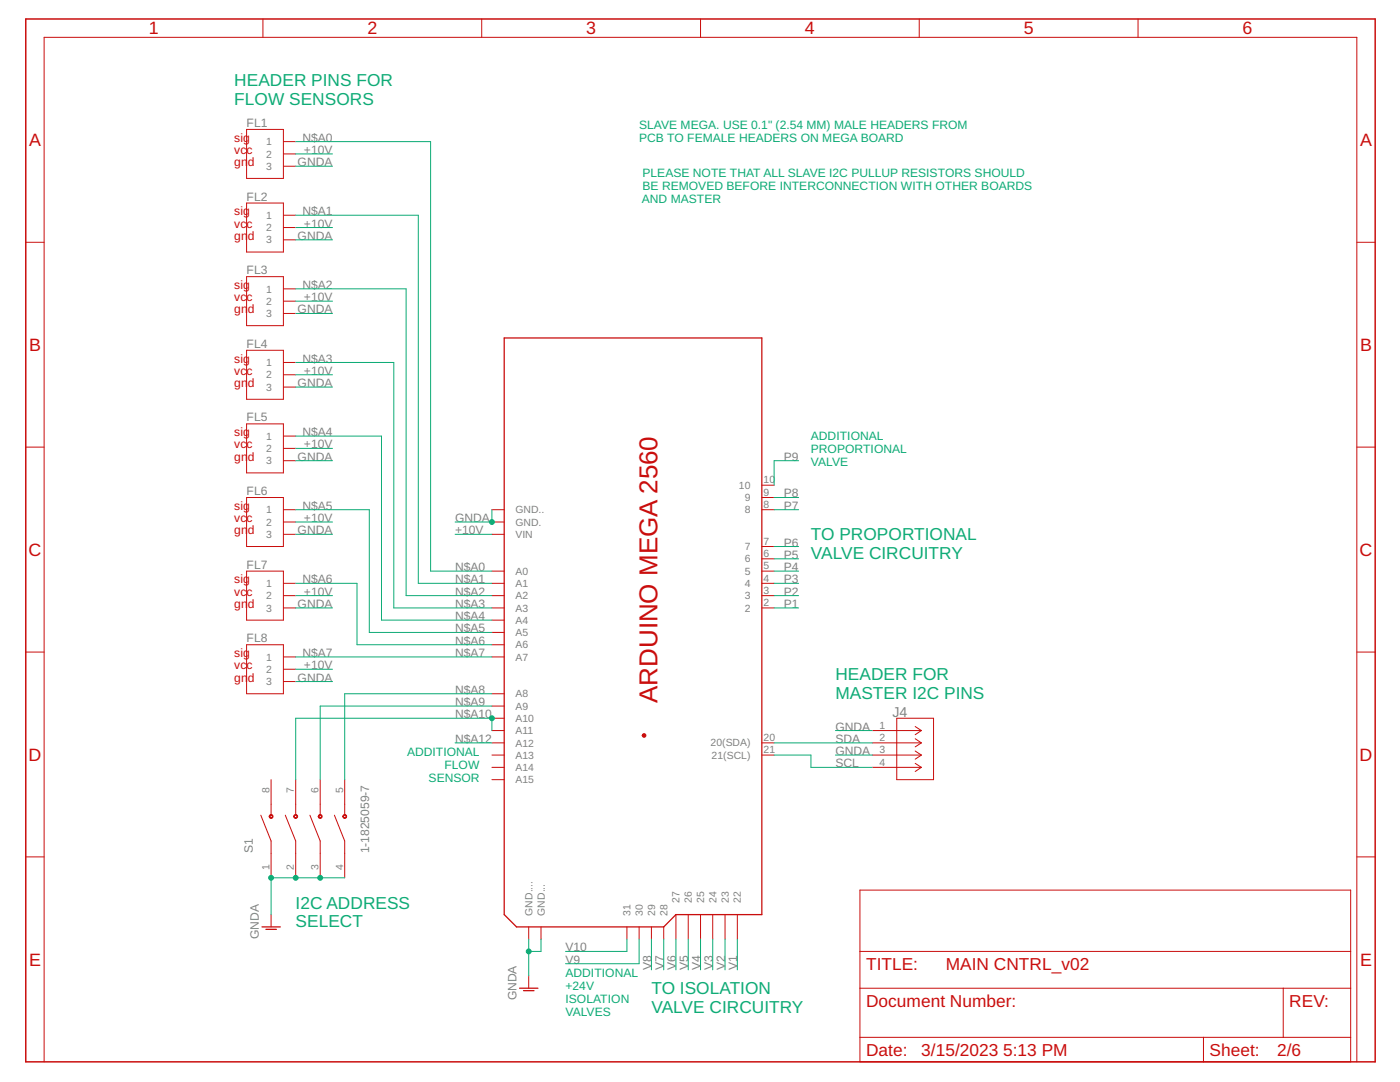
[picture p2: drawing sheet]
<svg xmlns="http://www.w3.org/2000/svg" width="279mm" height="216mm" viewBox="0 0 279 216" stroke-linecap="round" stroke-linejoin="round" font-family="sans-serif">
<g fill="none" stroke="#c90d0c" stroke-width=".2">
<path d="M52.5 3.8v3.7M96.1 3.8v3.7M139.8 3.8v3.7M183.5 3.8v3.7M227.1 3.8v3.7M49.2 25.8h7.4v9.8h-7.4zM56.6 28.3h2.4M56.6 30.7h2.4M56.6 33.2h2.4M5.1 48.3h3.7M49.2 40.5h7.4v9.8h-7.4zM49.2 55.2h7.4v9.8h-7.4z"/>
<path d="M56.6 42.9h2.4M56.6 45.4h2.4M56.6 47.9h2.4M56.6 57.6h2.4M270.8 48.3h3.6M49.2 69.9h7.4v9.8h-7.4zM56.6 60.1h2.4M56.6 62.5h2.4M56.6 72.3h2.4M56.6 74.8h2.4M56.6 77.2h2.4M5.1 89.2h3.7"/>
<path d="M49.2 99.3h7.4v9.8h-7.4zM49.2 84.6h7.4v9.8h-7.4zM56.6 87h2.4M56.6 89.5h2.4M56.6 91.9h2.4M152 99.3h2.5M152 96.8h2.5M270.8 89.2h3.6M49.2 114h7.4v9.7h-7.4zM56.6 101.7h2.4M56.6 116.4h2.4M56.6 118.9h2.4"/>
<path d="M56.6 106.6h2.4M56.6 104.2h2.4M98.2 101.7h2.4M98.2 114h2.4M98.2 116.4h2.4M98.2 118.9h2.4M98.2 106.6h2.4M98.2 104.2h2.4M152 101.7h2.5M152 109.1h2.5M152 111.5h2.5M152 114h2.5"/>
<path d="M152 116.4h2.5M152 118.9h2.5M5.1 130.1h3.7M49.2 128.7h7.4v9.7h-7.4zM56.6 121.3h2.4M56.6 131.1h2.4M56.6 133.5h2.4M56.6 136h2.4M98.2 121.3h2.4M98.2 126.2h2.4M98.2 123.7h2.4M98.2 138.4h2.4"/>
<path d="M98.2 128.7h2.4M98.2 131.1h2.4M152 121.3h2.5M270.8 130.1h3.6M54.1 155.6v6.9M59 155.6v6.9M63.9 155.6v6.9M68.8 155.6v6.9M98.2 148.2h2.4M98.2 150.7h2.4M98.2 145.8h2.4M98.2 143.3h2.4"/>
<path d="M98.2 140.9h2.4M98.2 153.1h2.4M98.2 155.6h2.4M152 148.2h2.5M152 150.7h2.5M174.1 148.2h9.8M174.1 150.7h9.8M174.1 145.8h9.8M174.1 153.1h9.8M179 143.3h7.3v12.3h-7.3zM182.6 145l1.3 .8M182.6 147.4l1.3 .8"/>
<path d="M182.6 149.9l1.3 .8M182.6 152.3l1.3 .8M183.9 145.8l-1.3 .8M183.9 148.2l-1.3 .8M183.9 150.7l-1.3 .8M183.9 153.1l-1.3 .8M5.1 171h3.7M52 162.7l2.1 5.1v7.4M56.9 162.7l2.1 5.1v7.4M61.8 162.7l2.1 5.1v7.4M66.7 162.7l2.1 5.1v7.4M171.6 177.6h98v34.3h-98z"/>
<path d="M270.8 171h3.6M54.1 182.5v2.5M105.5 185v2.4M105.5 194.7v2.5M108 185v2.4M125.1 185v2.4M127.6 185v2.4M130 185v2.4M132.5 185v2.4M134.9 182.5v4.9M137.4 182.5v4.9M139.8 182.5v4.9"/>
<path d="M142.2 182.5v4.9M144.7 182.5v4.9M147.2 182.5v4.9M171.6 197.2h98M171.6 189.8h98M256.1 197.2v9.8M8.8 211.9v-204.4h262v204.4M171.6 207h98M240.2 207v4.9"/>
</g>
<path d="M100.6 67.4h51.4v115.1h-17.1l-2.4 2.5h-29.4l-2.5-2.5zM52.3 185h3.6M53.1 185.4h2.1M103.7 197.2h3.7M104.5 197.7h2.1" fill="none" stroke="#c90d0c" stroke-width=".25"/>
<g fill="#c90d0c" stroke="#c90d0c" stroke-width=".2">
<path d="M128.4 146.4a.37 .37 0 0 1 .5 .2 .37 .37 0 0 1-.3 .5 .37 .37 0 0 1-.4-.4l.4-.1 .1 .2-.5-.1z" fill-rule="evenodd"/>
<path d="M53.8 162.7a.39 .39 0 0 1 .6-.1 .39 .39 0 0 1-.1 .7 .39 .39 0 0 1-.6-.4h.2a.25 .25 0 0 1 .3-.2 .25 .25 0 0 1 .1 .4 .25 .25 0 0 1-.4-.1l-.2-.1z" fill-rule="evenodd"/>
<path d="M58.7 162.7a.4 .4 0 0 1 .6-.1 .4 .4 0 0 1-.1 .7 .4 .4 0 0 1-.6-.4h.2a.25 .25 0 0 1 .3-.2 .25 .25 0 0 1 .1 .4 .25 .25 0 0 1-.4-.1l-.2-.1z" fill-rule="evenodd"/>
<path d="M63.7 162.6a.4 .4 0 0 1 .6 .2 .4 .4 0 0 1-.3 .5 .4 .4 0 0 1-.5-.4h.1a.25 .25 0 0 1 .3-.2 .25 .25 0 0 1 .2 .3 .25 .25 0 0 1-.3 .1l-.3-.2z" fill-rule="evenodd"/>
<path d="M68.5 162.7a.39 .39 0 0 1 .6-.1 .39 .39 0 0 1-.2 .7 .39 .39 0 0 1-.5-.4h.2a.25 .25 0 0 1 .3-.2 .25 .25 0 0 1 .1 .4 .25 .25 0 0 1-.4-.1l-.2-.1z" fill-rule="evenodd"/>
</g>
<path d="M5.1 3.8h269.3v208.1h-269.3z" fill="none" stroke="#c90d0c" stroke-width=".3"/>
<g fill="none" stroke="#0dab76" stroke-width=".2">
<path d="M59 28.3h26.9v85.7h12.3M59 33.2h7.4M59 30.7h7.4M59 42.9h24.5v73.5h14.7M59 47.9h7.4M59 57.6h22v61.3h17.2M59 45.4h7.4M59 72.3h19.6v49h19.6M59 77.2h7.4M59 62.5h7.4M59 60.1h7.4M59 74.8h7.4"/>
<path d="M59 91.9h7.4M59 89.5h7.4M59 87h17.1v36.7h22.1M154.5 99.3h4.9M159.4 91.9h-4.9v4.9M59 116.4h12.2v12.3h27M59 101.7h14.7v24.5h24.5M59 104.2h7.4M59 106.6h7.4M59 118.9h7.4M90.8 106.6h7.4M98.2 101.7v2.5h-7.4"/>
<path d="M154.5 114h4.9M154.5 116.4h4.9M154.5 101.7h4.9M154.5 109.1h4.9M154.5 111.5h4.9M154.5 118.9h4.9M59 121.3h7.4M59 131.1h39.2M59 136h7.4M59 133.5h7.4M98.2 138.4h-29.4v17.2M154.5 121.3h4.9"/>
<path d="M90.8 148.2h7.4M98.2 145.8v-2.5h-39.2v12.3M98.2 140.9h-34.3v14.7M154.5 150.7h7.3v2.4h12.3M154.5 148.2h19.6M166.7 145.8h7.4M166.7 150.7h7.4M68.8 175.2h-14.7v7.3M105.5 187.4v7.3M108 187.4v2.4h-2.5M125.1 187.4v2.4h-12.2M127.6 187.4v4.9h-14.7"/>
<path d="M130 187.4v6.1M132.5 187.4v6.1M134.9 187.4v6.1M137.4 187.4v6.1M139.8 187.4v6.1M142.2 187.4v6.1M144.7 187.4v6.1M147.2 187.4v6.1"/>
</g>
<g fill="#0dab76" stroke="#0dab76" stroke-width=".2">
<circle cx="98.2" cy="143.3" r=".49"/>
<circle cx="54.1" cy="175.2" r=".49"/>
<circle cx="59" cy="175.2" r=".49"/>
<circle cx="63.9" cy="175.2" r=".49"/>
<circle cx="105.5" cy="189.8" r=".49"/>
<circle cx="98.2" cy="104.2" r=".49"/>
</g>
<text font-size="5.2" fill="#c90d0c" x="131.2" y="140.3" transform="rotate(-90 131.2 140.3)">ARDUINO MEGA 2560</text>
<g font-size="3.6" fill="#c90d0c">
<text x="29.7" y="6.9">1</text>
<text x="73.3" y="6.9">2</text>
<text x="117" y="6.9">3</text>
<text x="160.7" y="6.9">4</text>
<text x="204.3" y="6.9">5</text>
<text x="248" y="6.9">6</text>
<text x="5.8" y="29.1">A</text>
<text x="271.4" y="29.1">A</text>
<text x="5.8" y="70">B</text>
<text x="271.4" y="70">B</text>
<text x="5.7" y="110.9">C</text>
<text x="271.3" y="110.9">C</text>
<text x="5.7" y="151.8">D</text>
<text x="271.3" y="151.8">D</text>
<text x="5.8" y="192.7">E</text>
<text x="271.4" y="192.7">E</text>
</g>
<g font-size="3.5" fill="#0dab76">
<text x="46.8" y="17.3">HEADER PINS FOR</text>
<text x="46.8" y="20.9">FLOW SENSORS</text>
<text x="161.8" y="107.8">TO PROPORTIONAL</text>
<text x="161.8" y="111.5">VALVE CIRCUITRY</text>
<text x="166.7" y="135.8">HEADER FOR</text>
<text x="166.7" y="139.4">MASTER I2C PINS</text>
<text x="59" y="181.3">I2C ADDRESS</text>
<text x="59" y="184.9">SELECT</text>
<text x="130" y="198.4">TO ISOLATION</text>
<text x="130" y="202.1">VALVE CIRCUITRY</text>
</g>
<g font-size="3.5" fill="#c90d0c">
<text x="172.8" y="193.5">TITLE:</text>
<text x="188.8" y="193.5">MAIN CNTRL_v02</text>
<text x="172.8" y="200.9">Document Number:</text>
<text x="257.3" y="200.9">REV:</text>
<text x="172.8" y="210.7">Date:</text>
<text x="183.9" y="210.7">3/15/2023</text>
<text x="200.2" y="210.7">5:13 PM</text>
<text x="241.4" y="210.7">Sheet:</text>
<text x="254.9" y="210.7">2/6</text>
</g>
<text font-size="2.8" fill="#808080" x="178.1" y="143.1">J4</text>
<g font-size="2.4" fill="#c90d0c">
<text x="46.8" y="28.3">sig</text>
<text x="46.8" y="30.7">vcc</text>
<text x="46.8" y="33.2">gn</text>
<text x="49.4" y="33.2">d</text>
<text x="46.8" y="43">sig</text>
<text x="46.8" y="45.4">vcc</text>
<text x="46.8" y="47.9">gn</text>
<text x="49.4" y="47.9">d</text>
<text x="46.8" y="57.6">sig</text>
<text x="46.8" y="60.1">vcc</text>
<text x="46.8" y="62.5">gn</text>
<text x="49.4" y="62.5">d</text>
<text x="46.8" y="72.3">sig</text>
<text x="46.8" y="74.8">vcc</text>
<text x="46.8" y="77.2">gn</text>
<text x="49.4" y="77.2">d</text>
<text x="46.8" y="87">sig</text>
<text x="46.8" y="89.5">vcc</text>
<text x="46.8" y="91.9">gn</text>
<text x="49.4" y="91.9">d</text>
<text x="46.8" y="101.7">sig</text>
<text x="46.8" y="104.2">vcc</text>
<text x="46.8" y="106.6">gn</text>
<text x="49.4" y="106.6">d</text>
<text x="46.8" y="116.4">sig</text>
<text x="46.8" y="118.8">vcc</text>
<text x="46.8" y="121.3">gn</text>
<text x="49.4" y="121.3">d</text>
<text x="46.8" y="131.1">sig</text>
<text x="46.8" y="133.5">vcc</text>
<text x="46.8" y="136">gn</text>
<text x="49.4" y="136">d</text>
</g>
<g font-size="2.4" fill="#808080">
<text x="49.2" y="25.3">FL1</text>
<text x="60.3" y="28.3">N$A0</text>
<text x="59.4" y="33.2">GNDA</text>
<text x="60.7" y="30.7">+10V</text>
<text x="49.2" y="40">FL2</text>
<text x="59.4" y="47.9">GNDA</text>
<text x="60.3" y="43">N$A1</text>
<text x="60.7" y="45.4">+10V</text>
<text x="49.2" y="54.7">FL3</text>
<text x="60.3" y="57.6">N$A2</text>
<text x="59.4" y="62.5">GNDA</text>
<text x="60.7" y="60.1">+10V</text>
<text x="49.2" y="69.4">FL4</text>
<text x="59.4" y="77.2">GNDA</text>
<text x="60.3" y="72.3">N$A3</text>
<text x="60.7" y="74.8">+10V</text>
<text x="49.2" y="84.1">FL5</text>
<text x="60.3" y="87">N$A4</text>
<text x="60.7" y="89.5">+10V</text>
<text x="59.4" y="91.9">GNDA</text>
<text x="156.4" y="91.9">P9</text>
<text x="49.2" y="98.8">FL6</text>
<text x="60.3" y="101.7">N$A5</text>
<text x="156.4" y="101.7">P7</text>
<text x="156.4" y="99.3">P8</text>
<text x="59.4" y="106.6">GNDA</text>
<text x="60.7" y="104.2">+10V</text>
<text x="90.8" y="104.2">GNDA</text>
<text x="90.8" y="106.6">+10V</text>
<text x="49.2" y="113.5">FL7</text>
<text x="90.8" y="114">N$A0</text>
<text x="156.4" y="109.1">P6</text>
<text x="156.4" y="111.5">P5</text>
<text x="156.4" y="114">P4</text>
<text x="60.3" y="116.4">N$A6</text>
<text x="60.7" y="118.8">+10V</text>
<text x="90.8" y="116.4">N$A1</text>
<text x="90.8" y="118.8">N$A2</text>
<text x="156.4" y="116.4">P3</text>
<text x="156.4" y="118.8">P2</text>
<text x="59.4" y="121.3">GNDA</text>
<text x="90.8" y="121.3">N$A3</text>
<text x="90.8" y="123.7">N$A4</text>
<text x="156.4" y="121.3">P1</text>
<text x="49.2" y="128.2">FL8</text>
<text x="60.3" y="131.1">N$A7</text>
<text x="90.8" y="126.2">N$A5</text>
<text x="90.8" y="128.6">N$A6</text>
<text x="90.8" y="131.1">N$A7</text>
<text x="59.4" y="136">GNDA</text>
<text x="60.7" y="133.5">+10V</text>
<text x="90.8" y="143.3">N$A10</text>
<text x="90.8" y="138.4">N$A8</text>
<text x="90.8" y="140.9">N$A9</text>
<text x="90.8" y="148.2">N$A12</text>
<text x="166.7" y="145.8">GNDA</text>
<text x="166.7" y="148.2">SDA</text>
<text x="166.7" y="150.7">GNDA</text>
<text x="166.7" y="153.1">SCL</text>
<text x="50.4" y="170.3" transform="rotate(-90 50.4 170.3)">S1</text>
<text x="73.7" y="170.3" transform="rotate(-90 73.7 170.3)">1-1825059-7</text>
<text x="51.7" y="187.4" transform="rotate(-90 51.7 187.4)">GNDA</text>
<text x="112.9" y="189.8">V10</text>
<text x="112.9" y="192.3">V9</text>
<text x="130" y="193.5" transform="rotate(-90 130 193.5)">V8</text>
<text x="132.5" y="193.5" transform="rotate(-90 132.5 193.5)">V7</text>
<text x="134.9" y="193.5" transform="rotate(-90 134.9 193.5)">V6</text>
<text x="137.3" y="193.5" transform="rotate(-90 137.3 193.5)">V5</text>
<text x="139.8" y="193.5" transform="rotate(-90 139.8 193.5)">V4</text>
<text x="142.2" y="193.5" transform="rotate(-90 142.2 193.5)">V3</text>
<text x="144.7" y="193.5" transform="rotate(-90 144.7 193.5)">V2</text>
<text x="147.1" y="193.5" transform="rotate(-90 147.1 193.5)">V1</text>
<text x="103.1" y="199.6" transform="rotate(-90 103.1 199.6)">GNDA</text>
</g>
<g font-size="2.4" fill="#0dab76">
<text x="127.6" y="25.8">SLAVE MEGA. USE 0.1&quot; (2.54 MM) MALE HEADERS FROM</text>
<text x="127.6" y="28.3">PCB TO FEMALE HEADERS ON MEGA BOARD</text>
<text x="128.2" y="35.4">PLEASE NOTE THAT ALL SLAVE I2C PULLUP RESISTORS SHOULD</text>
<text x="128.1" y="40.5">AND MASTER</text>
<text x="128.2" y="37.9">BE REMOVED BEFORE INTERCONNECTION WITH OTHER BOARDS</text>
<text x="161.8" y="87.8">ADDITIONAL</text>
<text x="161.8" y="90.3">PROPORTIONAL</text>
<text x="161.8" y="92.9">VALVE</text>
<text x="81.2" y="150.9">ADDITIONAL</text>
<text x="88.7" y="153.5">FLOW</text>
<text x="85.5" y="156">SENSOR</text>
<text x="112.9" y="195">ADDITIONAL</text>
<text x="112.9" y="197.5">+24V</text>
<text x="112.9" y="200.1">ISOLATION</text>
<text x="112.9" y="202.7">VALVES</text>
</g>
<g font-size="2.1" fill="#808080">
<text x="53.1" y="29">1</text>
<text x="53.1" y="31.4">2</text>
<text x="53.1" y="33.9">3</text>
<text x="53.1" y="43.7">1</text>
<text x="53.1" y="46.1">2</text>
<text x="53.1" y="48.6">3</text>
<text x="53.1" y="58.4">1</text>
<text x="53.1" y="60.8">2</text>
<text x="53.1" y="63.3">3</text>
<text x="53.1" y="73.1">1</text>
<text x="53.1" y="75.5">2</text>
<text x="53.1" y="78">3</text>
<text x="53.1" y="87.7">1</text>
<text x="53.1" y="90.2">2</text>
<text x="53.1" y="92.6">3</text>
<text x="147.5" y="97.5">10</text>
<text x="148.6" y="100">9</text>
<text x="152.4" y="98.9">9</text>
<text x="152.4" y="101.4">8</text>
<text x="152.4" y="96.5">10</text>
<text x="53.1" y="102.4">1</text>
<text x="53.1" y="104.9">2</text>
<text x="53.1" y="107.3">3</text>
<text x="102.9" y="107.3">VIN</text>
<text x="102.9" y="104.9">GND.</text>
<text x="102.9" y="102.4">GND..</text>
<text x="148.6" y="102.4">8</text>
<text x="148.6" y="109.8">7</text>
<text x="148.6" y="112.2">6</text>
<text x="152.4" y="108.7">7</text>
<text x="152.4" y="111.2">6</text>
<text x="152.4" y="113.6">5</text>
<text x="53.1" y="117.1">1</text>
<text x="53.1" y="119.6">2</text>
<text x="102.9" y="119.6">A2</text>
<text x="102.9" y="117.1">A1</text>
<text x="102.9" y="114.7">A0</text>
<text x="148.6" y="114.7">5</text>
<text x="148.6" y="117.1">4</text>
<text x="148.6" y="119.6">3</text>
<text x="152.4" y="116.1">4</text>
<text x="152.4" y="118.5">3</text>
<text x="53.1" y="122">3</text>
<text x="102.9" y="124.5">A4</text>
<text x="102.9" y="122">A3</text>
<text x="148.6" y="122">2</text>
<text x="152.4" y="121">2</text>
<text x="53.1" y="131.8">1</text>
<text x="102.9" y="126.9">A5</text>
<text x="102.9" y="129.4">A6</text>
<text x="102.9" y="131.8">A7</text>
<text x="53.1" y="134.3">2</text>
<text x="53.1" y="136.7">3</text>
<text x="102.9" y="141.6">A9</text>
<text x="102.9" y="139.2">A8</text>
<text x="102.9" y="146.5">A11</text>
<text x="102.9" y="144.1">A10</text>
<text x="102.9" y="149">A12</text>
<text x="141.8" y="149">20(SDA)</text>
<text x="152.4" y="147.9">20</text>
<text x="175.6" y="145.4">1</text>
<text x="175.6" y="147.9">2</text>
<text x="102.9" y="151.4">A13</text>
<text x="102.9" y="153.9">A14</text>
<text x="142" y="151.4">21(SCL)</text>
<text x="152.4" y="150.3">21</text>
<text x="175.6" y="150.3">3</text>
<text x="175.6" y="152.8">4</text>
<text x="53.8" y="158.2" transform="rotate(-90 53.8 158.2)">8</text>
<text x="58.7" y="158.2" transform="rotate(-90 58.7 158.2)">7</text>
<text x="63.6" y="158.2" transform="rotate(-90 63.6 158.2)">6</text>
<text x="68.5" y="158.2" transform="rotate(-90 68.5 158.2)">5</text>
<text x="102.9" y="156.3">A15</text>
<text x="53.8" y="173.7" transform="rotate(-90 53.8 173.7)">1</text>
<text x="58.7" y="173.7" transform="rotate(-90 58.7 173.7)">2</text>
<text x="63.6" y="173.7" transform="rotate(-90 63.6 173.7)">3</text>
<text x="68.5" y="173.7" transform="rotate(-90 68.5 173.7)">4</text>
<text x="106.3" y="182.7" transform="rotate(-90 106.3 182.7)">GND....</text>
<text x="108.7" y="182.7" transform="rotate(-90 108.7 182.7)">GND...</text>
<text x="125.8" y="182.7" transform="rotate(-90 125.8 182.7)">31</text>
<text x="128.3" y="182.7" transform="rotate(-90 128.3 182.7)">30</text>
<text x="130.7" y="182.7" transform="rotate(-90 130.7 182.7)">29</text>
<text x="133.2" y="182.7" transform="rotate(-90 133.2 182.7)">28</text>
<text x="135.6" y="180.2" transform="rotate(-90 135.6 180.2)">27</text>
<text x="138.1" y="180.2" transform="rotate(-90 138.1 180.2)">26</text>
<text x="140.5" y="180.2" transform="rotate(-90 140.5 180.2)">25</text>
<text x="143" y="180.2" transform="rotate(-90 143 180.2)">24</text>
<text x="145.4" y="180.2" transform="rotate(-90 145.4 180.2)">23</text>
<text x="147.9" y="180.2" transform="rotate(-90 147.9 180.2)">22</text>
</g>
</svg>
